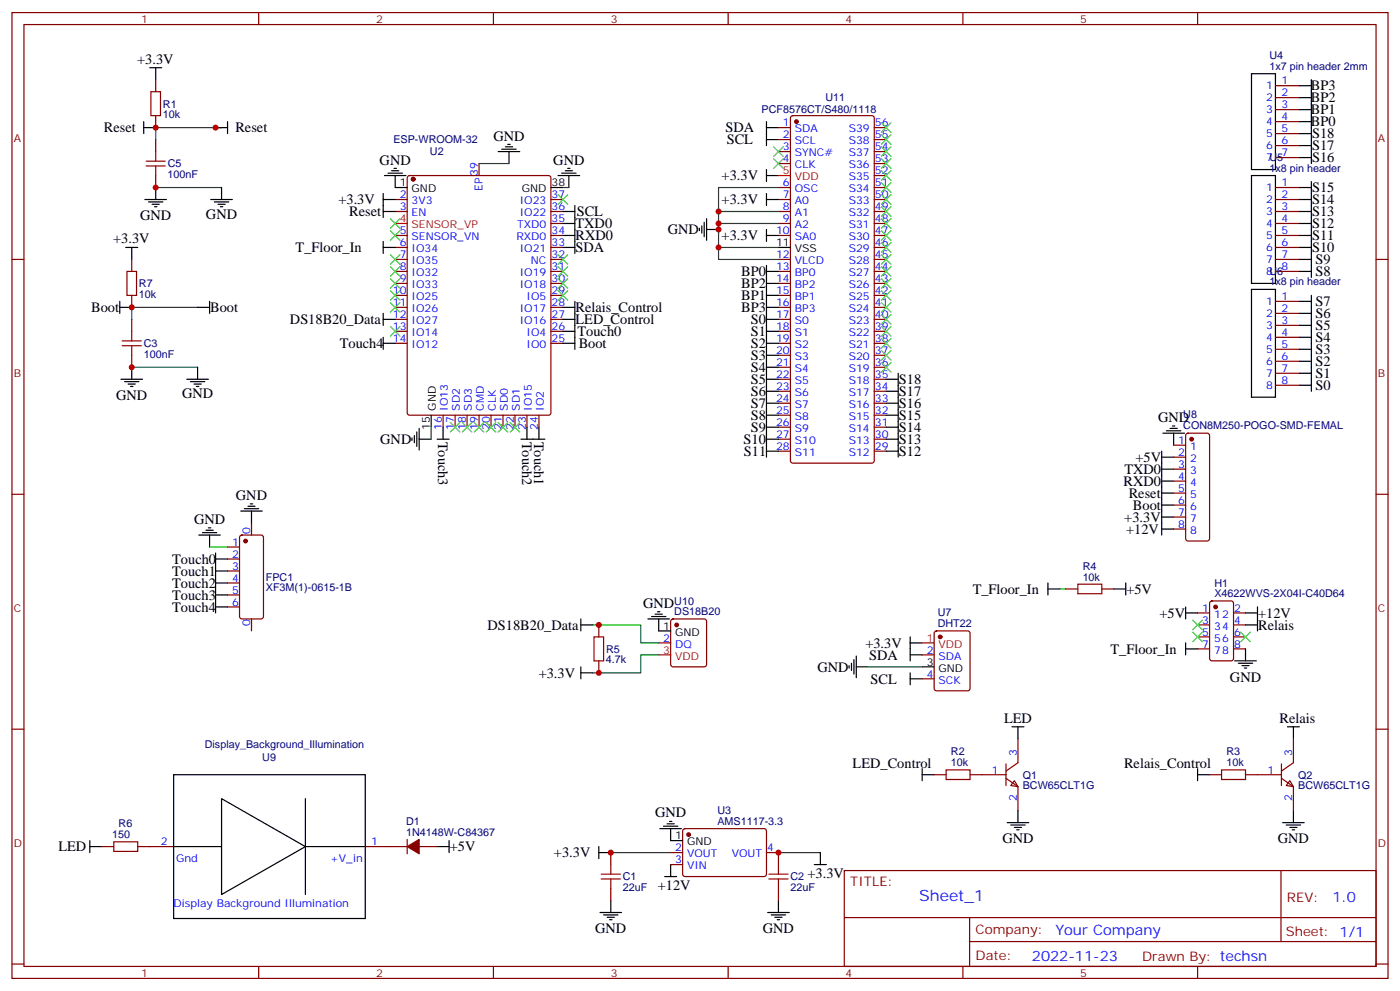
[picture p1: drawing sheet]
<svg xmlns="http://www.w3.org/2000/svg" width="412mm" height="292mm" viewBox="0 0 412 292" stroke-linecap="round" stroke-linejoin="round" font-family="sans-serif">
<g fill="none" stroke="#870000" stroke-width=".35">
<path d="M3.5 3.7h405.4v284.3h-405.4zM7.1 7.2h398.2v277.3h-398.2zM76.2 3.7v3.5M145.3 3.7v3.5M214.5 3.7v3.5M283.6 3.7v3.5M352.8 3.7v3.5M375.7 25.2h7.1M375.7 28.8h7.1M375.7 32.3h7.1M375.7 35.8h7.1M375.7 39.3h7.1"/>
<path d="M45.9 41.1v3.5M45.9 51.7v3.5M116.4 58.7h3.5M120.2 51.9l.4-.2h41l.6 .4 .1 69.4-.5 .7h-41.2l-.6-.4-.1-69.4zM141.1 48.2v3.5M162.3 58.7h3.5M375.7 58.7h7.1M375.7 42.9h7.1M375.7 46.4h7.1M375.7 55.2h7.1M3.5 76.4h3.6M116.4 76.4h3.5"/>
<path d="M116.4 62.3h3.5M116.4 69.3h3.5M116.4 72.8h3.5M116.4 79.9h3.5M162.3 76.4h3.5M162.3 62.3h3.5M162.3 69.3h3.5M162.3 72.8h3.5M162.3 79.9h3.5M162.3 65.8h3.5M375.7 76.4h7.1M375.7 62.3h7.1"/>
<path d="M375.7 69.3h7.1M375.7 72.8h7.1M375.7 79.9h7.1M375.7 65.8h7.1M405.3 76.4h3.6M38.8 94v3.5M116.4 83.4h3.5M116.4 87h3.5M116.4 90.5h3.5M116.4 94h3.5M116.4 97.5h3.5M162.3 83.4h3.5"/>
<path d="M162.3 87h3.5M162.3 90.5h3.5M162.3 94h3.5M162.3 97.5h3.5M375.7 88.7h7.1M375.7 92.3h7.1M375.7 95.8h7.1M375.7 99.3h7.1M38.8 104.6v3.5M116.4 101.1h3.5M162.3 101.1h3.5M375.7 102.8h7.1"/>
<path d="M375.7 106.4h7.1M375.7 109.9h7.1M375.7 113.4h7.1M130.5 122.2v3.6M134.1 122.2v3.6M137.6 122.2v3.6M141.1 122.2v3.6M144.6 122.2v3.6M148.2 122.2v3.6M151.7 122.2v3.6M155.2 122.2v3.6M158.7 122.2v3.6"/>
<path d="M345.7 131.1h3.5M345.7 134.6h3.5M345.7 138.1h3.5M349.5 127.7l.5-.2h5.6l.5 .2 .2 .5v30.4l-.2 .5-.5 .2h-5.6l-.5-.3-.3-.4v-30.4zM3.5 145.5h3.6M345.7 141.6h3.5M345.7 145.2h3.5M345.7 148.7h3.5M345.7 152.2h3.5M345.7 155.8h3.5M405.3 145.5h3.6M356.5 177.1l.5-.2h5.7l.6 .4 .1 16.6-.5 .6-5.9 .1-.6-.5-.1-16.5z"/>
<path d="M352.8 180.4h3.5M352.8 191h3.5M352.8 184h3.5M352.8 187.5h3.5M363.4 180.4h3.5M363.4 191h3.5M363.4 184h3.5M363.4 187.5h3.5M3.5 214.7h3.6M405.3 214.7h3.6M44.1 249.2h7.1M107.6 249.2h7.1"/>
<path d="M179.9 251v3.5M197.6 251h3.5M197.6 254.5h3.5M201.3 244.2l.5-.3 23.5 .1 .5 .7-.1 12.9-.6 .5-23.6-.1-.4-.6v-12.7zM225.8 251h3.5v3.5M248.7 256.3h156.6v28.2h-156.6zM377.3 256.3v20.9M179.9 261.6v3.5M229.3 261.6v3.5M248.7 270.1h156.5M285.6 277.2h119.6M285.6 270.1v14.2"/>
<path d="M3.5 283.8h3.6M76.2 284.5v3.5M145.3 284.5v3.5M214.5 284.5v3.5M283.6 284.5v3.5M352.8 284.5v3.5M405.3 283.8h3.6"/>
</g>
<g fill="#870000" stroke="#870000" stroke-width=".35">
<circle cx="121.7" cy="52.7" r=".53"/>
<circle cx="202.8" cy="245.7" r=".53"/>
<circle cx="351" cy="129.3" r=".53"/>
<circle cx="358.1" cy="178.7" r=".53"/>
</g>
<g fill="none" stroke="#000" stroke-width=".35">
<path d="M44.1 19.9h3.5M45.9 19.9v3.6M42.3 37.6h3.6M42.3 35.8v3.5M63.5 37.6h3.5M67 35.8v3.5M225.8 35.8v7.1M225.8 37.6h3.5M368.7 21.7h7v28.2h-7zM382.8 25.2h3.5M382.8 28.8h3.5M382.8 32.3h3.5"/>
<path d="M382.8 35.8h3.5M382.8 39.3h3.5M386.3 23.5v24.7M42.7 58.7h6.3M43.7 59.4h4.3M45.9 55.2v3.5M62.1 58.7h6.3M63.1 59.4h4.3M65.3 55.2v3.5M112.9 58.7h3.5M112.9 57v7M113.2 51.7h6.4"/>
<path d="M114.3 51h4.2M115.4 50.3h2.1M116.1 49.6h.7M116.4 51.7v3.5h3.5M162.3 55.2h3.5M225.8 51.7h3.5M225.8 49.9v3.5M225.8 41.1h3.5M368.7 51.7h7v31.7h-7zM382.8 55.2h3.5M382.8 58.7h3.5M382.8 46.4h3.5"/>
<path d="M382.8 42.9h3.5M386.3 53.4v28.3M44.8 60.1h2.1M45.5 60.9h.7M64.2 60.1h2.1M64.9 60.9h.7M112.9 62.3h3.5M165.8 69.3h3.5M165.8 65.8h3.5M165.8 62.3h3.5M165.8 72.8h3.5M169.3 60.5v14.1"/>
<path d="M382.8 69.3h3.5M382.8 65.8h3.5M382.8 62.3h3.5M382.8 72.8h3.5M382.8 76.4h3.5M382.8 79.9h3.5M35.3 90.5h3.5M35.3 88.7v3.6M58.2 90.5h3.5M61.7 88.7v3.6M169.3 99.3v3.5M368.7 85.2h7v31.7h-7z"/>
<path d="M382.8 99.3h3.5M382.8 95.8h3.5M382.8 92.3h3.5M382.8 88.7h3.5M386.3 87v28.2M35.6 111.7h6.4M36.7 112.4h4.2M37.7 113.1h2.2M38.5 113.8h.7M38.8 108.1v3.6M55 111.7h6.4M56.1 112.4h4.2"/>
<path d="M57.1 113.1h2.2M57.9 113.8h.7M58.2 108.1v3.6M165.8 101.1h3.5M382.8 113.4h3.5M382.8 109.9h3.5M382.8 106.4h3.5M382.8 102.8h3.5M127 122.2v3.6M342.2 134.6h3.5M342.2 132.8v21.2M342.2 138.1h3.5"/>
<path d="M342.5 127.5h6.4M343.6 126.8h4.2M344.7 126.1h2.1M345.4 125.4h.7M345.7 127.5v3.6M342.2 145.2h3.5M342.2 148.7h3.5M342.2 152.2h3.5M342.2 141.6h3.5M250.1 196v.7M250.8 195.3v2.1M251.5 194.2v4.2"/>
<path d="M252.2 196.3h3.6M252.2 193.1v6.4M268.1 192.8h3.5M268.1 187.5v7.1M268.1 198.1v3.5M268.1 199.8h3.5M268.1 189.3h3.5M51.2 228.1h56.4v42.3h-56.4zM65.3 235.1l24.7 14.1-24.7 14.1zM90 235.1v28.2M51.2 249.2h14.1M90 249.2h17.6"/>
<path d="M128.8 249.2h3.5M132.3 247.5v3.5M176.4 251h3.5M176.4 249.2v3.6M194.4 243.9h6.3M195.4 243.2h4.3M195.8 258.1h3.5M196.5 242.5h2.1M197.2 241.8h.7M197.6 243.9v3.6h3.5M197.6 254.5v3.6M239.9 254.5h3.5"/>
<path d="M241.7 251v3.5M176.7 268.6h6.4M177.8 269.3h4.2M178.9 270.1h2.1M179.6 270.8h.7M179.9 265.1v3.5M226.1 268.6h6.4M227.2 269.3h4.2M228.2 270.1h2.2M229 270.8h.7M229.3 265.1v3.5"/>
</g>
<path d="M116.4 65.8h3.5" fill="none" stroke="#f00" stroke-width=".35"/>
<path d="M65.3 37.6h-19.4v3.5M45.9 55.2h19.4M58.2 90.5h-19.4v3.5M38.8 108.1h19.4M255.8 196.3h15.8M179.9 251h17.7M229.3 251h12.4" fill="none" stroke="#008700" stroke-width=".35"/>
<g fill="none" stroke="#a10000" stroke-width=".35">
<path d="M43 48.9h5.7M43 47.4h5.7M45.9 44.6v2.8M45.9 48.9v2.8M38.8 97.5v2.9M36 101.8h5.6M36 100.4h5.6M38.8 101.8v2.8M177.1 257.4h5.6M177.1 258.8h5.6M179.9 254.5v2.9M179.9 258.8v2.8"/>
<path d="M226.5 257.4h5.6M226.5 258.8h5.6M229.3 254.5v2.9M229.3 258.8v2.8"/>
</g>
<path d="M298.8 229.8l1.1 1.8-2.2-.4z" fill="#fff" stroke="#870000" stroke-width=".35"/>
<path d="M299.9 217.5v7l-3.6 2.5M289.3 228.1h7M296.3 229.1l3.6 2.5v7.1M296.3 224.9v6.3" fill="none" stroke="#870000" stroke-width=".35"/>
<g fill="none" stroke="#000" stroke-width=".35">
<path d="M298.1 214h3.5M299.9 214v3.5M379.2 214h3.6M381 214v3.5M299.9 238.7v3.5M381 238.7v3.5M26.5 249.2h3.5M26.5 247.5v3.5M296.7 242.2h6.3M297.7 242.9h4.3M298.8 243.6h2.1M299.5 244.3h.7"/>
<path d="M377.8 242.2h6.4M378.9 242.9h4.2M379.9 243.6h2.2M380.6 244.3h.8"/>
</g>
<path d="M379.9 229.8l1.1 1.8-2.1-.4z" fill="#fff" stroke="#870000" stroke-width=".35"/>
<g fill="none" stroke="#870000" stroke-width=".35">
<path d="M45.9 23.5v3.5M45.9 34v3.6M229.3 37.6h3.5M233.1 34.2l.4-.2h23.3l.7 .5v101.1l-.4 .7h-23.6l-.6-.4-.1-101.2zM257.5 37.6h3.6M229.3 41.1h3.5M229.3 44.6h3.5M229.3 48.2h3.5M229.3 55.2h3.5M229.3 58.7h3.5M257.5 41.1h3.6M257.5 44.6h3.6"/>
<path d="M257.5 48.2h3.6M257.5 55.2h3.6M257.5 58.7h3.6M257.5 51.7h3.6M38.8 76.4v3.5M229.3 62.3h3.5M229.3 65.8h3.5M229.3 69.3h3.5M229.3 76.4h3.5M229.3 79.9h3.5M257.5 62.3h3.6M257.5 65.8h3.6"/>
<path d="M257.5 69.3h3.6M257.5 76.4h3.6M257.5 79.9h3.6M257.5 72.8h3.6M38.8 87v3.5M229.3 83.4h3.5M229.3 87h3.5M229.3 90.5h3.5M229.3 94h3.5M229.3 97.5h3.5M257.5 83.4h3.6M257.5 87h3.6"/>
<path d="M257.5 90.5h3.6M257.5 94h3.6M257.5 97.5h3.6M229.3 101.1h3.5M229.3 104.6h3.5M229.3 108.1h3.5M229.3 111.7h3.5M229.3 115.2h3.5M229.3 118.7h3.5M257.5 101.1h3.6M257.5 104.6h3.6M257.5 108.1h3.6"/>
<path d="M257.5 111.7h3.6M257.5 115.2h3.6M257.5 118.7h3.6M229.3 122.2h3.5M229.3 125.8h3.5M229.3 129.3h3.5M229.3 132.8h3.5M257.5 122.2h3.6M257.5 125.8h3.6M257.5 129.3h3.6M257.5 132.8h3.6M70.8 157.7l.5-.2h5.6l.7 .4v23.6l-.5 .7h-5.8l-.7-.5v-23.5z"/>
<path d="M74.1 154v3.5M67 161h3.6M67 164.6h3.6M67 168.1h3.6M67 171.6h3.6M67 175.2h3.6M67 178.7h3.6M314 173.4h3.5M324.6 173.4h3.5M74.1 182.2v3.5M176.4 184v3.5M176.4 194.6v3.5"/>
<path d="M194 189.3h3.6M197.8 182.4l.5-.2h9.1l.5 .2 .2 .5v12.7l-.2 .5-.5 .2h-9.1l-.5-.2-.2-.5v-12.7zM271.6 192.8h3.6M271.6 199.8h3.6M275.4 185.9l.5-.2h9.1l.7 .5 .1 16.5-.5 .6-9.4 .1-.7-.5v-16.5zM381 217.5v7l-3.5 2.5M275.2 228.1h3.5M285.8 228.1h3.5M356.3 228.1h3.5M366.9 228.1h10.6M377.5 229.1l3.5 2.5v7.1M377.5 224.9v6.3"/>
<path d="M30 249.2h3.5M40.6 249.2h3.5M114.7 249.2h5.2M119.9 247.1v4.3M123.5 249.2h5.3"/>
</g>
<g fill="none" stroke="#000" stroke-width=".35">
<path d="M146.8 44.6h6.3M147.8 43.9h4.2M148.9 43.2h2.1M149.6 42.5h.7M149.9 44.6v3.6M164.4 51.7h6.3M165.5 51h4.2M166.5 50.3h2.1M167.2 49.6h.7M167.6 51.7v3.5M225.8 58.7h3.5M225.8 57v3.5"/>
<path d="M37 72.8h3.6M38.8 72.8v3.6M112.9 71.1v3.5M112.9 72.8h3.5M206 67.2v.7M206.7 66.5v2.1M207.4 65.4v4.3M208.1 67.6h3.6M208.1 64.4v6.3M225.8 67.6v3.5M225.8 78.1v56.5M225.8 69.3h3.5"/>
<path d="M225.8 79.9h3.5M229.3 72.8h3.5M112.9 92.3v3.5M112.9 99.3v3.5M112.9 94h3.5M165.8 97.5h3.5M165.8 90.5h3.5M165.8 94h3.5M169.3 88.7v10.6M225.8 97.5h3.5M225.8 90.5h3.5M225.8 94h3.5"/>
<path d="M225.8 87h3.5M225.8 83.4h3.5M112.9 101.1h3.5M225.8 101.1h3.5M225.8 104.6h3.5M225.8 111.7h3.5M225.8 108.1h3.5M225.8 115.2h3.5M225.8 118.7h3.5M261.1 111.7h3.5M261.1 115.2h3.5M261.1 118.7h3.5"/>
<path d="M264.6 109.9v24.7M121.4 128.9v.7M122.1 128.2v2.2M122.8 127.2v4.2M123.5 129.3h3.5M123.5 126.1v6.4M128.8 129.3h3.5M130.5 125.8v3.5M153.5 129.3h7M155.2 125.8v3.5M158.7 125.8v3.5M225.8 129.3h3.5"/>
<path d="M225.8 122.2h3.5M225.8 125.8h3.5M225.8 132.8h3.5M261.1 129.3h3.5M261.1 122.2h3.5M261.1 125.8h3.5M261.1 132.8h3.5M58.6 157.5h6.3M59.6 156.8h4.3M60.7 156.1h2.1M61.4 155.4h.7M61.7 157.5v3.5"/>
<path d="M70.9 150.5h6.4M72 149.8h4.2M73 149h2.1M73.7 148.3h.7M74.1 150.5v3.5M342.2 155.8h3.5M342.2 154v3.5M63.5 164.6h3.5M63.5 162.8v17.6M63.5 175.2h3.5M63.5 171.6h3.5M63.5 168.1h3.5"/>
<path d="M63.5 178.7h3.5M308.7 173.4h3.5M308.7 171.6v3.6M328.1 173.4h3.5M331.6 171.6v3.6M349.2 178.7v3.5M370.4 178.7v7M171.1 184h3.5M171.1 198.1h3.5M171.1 182.2v3.5M171.1 196.3v3.5M190.9 182.2h6.3"/>
<path d="M191.9 181.5h4.2M193 180.8h2.1M193.7 180.1h.7M194 182.2v3.5h3.6M271.6 196.3h3.6M349.2 180.4h3.6M349.2 189.3v3.5M349.2 191h3.6M363.7 194.6h6.4M364.8 195.3h4.2M365.8 196h2.1M366.5 196.7h.7"/>
<path d="M366.9 191v3.6M366.9 184h3.5M366.9 180.4h3.5M271.6 228.1h3.6M271.6 226.3v3.5M352.8 228.1h3.5M352.8 226.3v3.5"/>
</g>
<g fill="none" stroke="#3c3" stroke-width=".35">
<path d="M259.6 36.2l2.9 2.8M259.6 39.7l2.9 2.8M262.5 36.2l-2.9 2.8M262.5 39.7l-2.9 2.8M164.4 57.3l2.8 2.8M167.2 57.3l-2.8 2.8M227.9 43.2l2.8 2.8M227.9 46.7l2.8 2.9M230.7 46.7l-2.8 2.9M230.7 43.2l-2.8 2.8M259.6 43.2l2.9 2.8M259.6 46.7l2.9 2.9"/>
<path d="M259.6 50.3l2.9 2.8M259.6 53.8l2.9 2.8M259.6 57.3l2.9 2.8M262.5 43.2l-2.9 2.8M262.5 46.7l-2.9 2.9M262.5 50.3l-2.9 2.8M262.5 53.8l-2.9 2.8M262.5 57.3l-2.9 2.8M115 64.4l2.8 2.8M115 67.9l2.8 2.8M115 75l2.8 2.8M115 78.5l2.8 2.8"/>
<path d="M117.8 64.4l-2.8 2.8M117.8 67.9l-2.8 2.8M117.8 75l-2.8 2.8M117.8 78.5l-2.8 2.8M164.4 75l2.8 2.8M164.4 78.5l2.8 2.8M167.2 75l-2.8 2.8M167.2 78.5l-2.8 2.8M259.6 60.9l2.9 2.8M259.6 64.4l2.9 2.8M259.6 67.9l2.9 2.8M259.6 71.4l2.9 2.9"/>
<path d="M259.6 75l2.9 2.8M259.6 78.5l2.9 2.8M262.5 60.9l-2.9 2.8M262.5 64.4l-2.9 2.8M262.5 67.9l-2.9 2.8M262.5 71.4l-2.9 2.9M262.5 75l-2.9 2.8M262.5 78.5l-2.9 2.8M115 82l2.8 2.8M115 96.1l2.8 2.9M115 85.5l2.8 2.9M115 89.1l2.8 2.8"/>
<path d="M117.8 82l-2.8 2.8M117.8 96.1l-2.8 2.9M117.8 85.5l-2.8 2.9M117.8 89.1l-2.8 2.8M164.4 82l2.8 2.8M164.4 85.5l2.8 2.9M167.2 82l-2.8 2.8M167.2 85.5l-2.8 2.9M259.6 99.7l2.9 2.8M259.6 96.1l2.9 2.9M259.6 92.6l2.9 2.8M259.6 89.1l2.9 2.8"/>
<path d="M259.6 85.5l2.9 2.9M259.6 82l2.9 2.8M262.5 99.7l-2.9 2.8M262.5 96.1l-2.9 2.9M262.5 92.6l-2.9 2.8M262.5 89.1l-2.9 2.8M262.5 85.5l-2.9 2.9M262.5 82l-2.9 2.8M259.6 106.7l2.9 2.8M259.6 103.2l2.9 2.8M262.5 106.7l-2.9 2.8M262.5 103.2l-2.9 2.8"/>
<path d="M132.6 124.4l2.9 2.8M135.5 124.4l-2.9 2.8M136.2 124.4l2.8 2.8M139 124.4l-2.8 2.8M139.7 124.4l2.8 2.8M142.5 124.4l-2.8 2.8M143.2 124.4l2.8 2.8M146 124.4l-2.8 2.8M146.8 124.4l2.8 2.8M149.6 124.4l-2.8 2.8M150.3 124.4l2.8 2.8M153.1 124.4l-2.8 2.8"/>
<path d="M351.4 182.6l2.8 2.8M351.4 186.1l2.8 2.8M354.2 182.6l-2.8 2.8M354.2 186.1l-2.8 2.8M365.5 186.1l2.8 2.8M368.3 186.1l-2.8 2.8"/>
</g>
<path d="M141.1 48.2h8.8M165.8 55.2h1.8M229.3 55.2h-17.6v17.6h17.6M211.7 72.8v3.6h17.6M211.7 62.3h17.6M211.7 65.8h17.6M127 125.8v3.5M61.7 161h5.3M312.2 173.4h1.8M174.6 184h14.1v5.3h5.3M194 192.8h-5.3v5.3h-14.1" fill="none" stroke="#008700" stroke-width=".35"/>
<g fill="#870000" stroke="#870000" stroke-width=".35">
<path d="M119.9 249.2l3.6-2.1v4.3z"/>
<circle cx="199.3" cy="184" r=".53"/>
<circle cx="276.9" cy="187.5" r=".53"/>
<circle cx="72.3" cy="159.3" r=".53"/>
<circle cx="234.6" cy="35.8" r=".53"/>
</g>
<path d="M229.3 51.7h3.5M194 192.8h3.6M271.6 189.3h3.6" fill="none" stroke="#f00" stroke-width=".35"/>
<path d="M44.4 27h2.9v7h-2.9zM37.4 79.9h2.8v7.1h-2.8zM317.5 172h7.1v2.8h-7.1zM175 187.5h2.8v7.1h-2.8zM278.7 226.7h7.1v2.8h-7.1zM359.8 226.7h7.1v2.8h-7.1zM33.5 247.8h7.1v2.8h-7.1z" fill="none" stroke="#a10000" stroke-width=".35"/>
<g fill="#c00">
<circle cx="229.3" cy="251" r=".88"/>
<circle cx="179.9" cy="251" r=".88"/>
<circle cx="45.9" cy="55.2" r=".88"/>
<circle cx="45.9" cy="37.6" r=".88"/>
<circle cx="38.8" cy="90.5" r=".88"/>
<circle cx="38.8" cy="108.1" r=".88"/>
<circle cx="63.5" cy="37.6" r=".88"/>
<circle cx="176.4" cy="184" r=".88"/>
<circle cx="176.4" cy="198.1" r=".88"/>
<circle cx="211.7" cy="67.6" r=".88"/>
<circle cx="211.7" cy="62.3" r=".88"/>
<circle cx="211.7" cy="65.8" r=".88"/>
<circle cx="211.7" cy="72.8" r=".88"/>
</g>
<text font-size="4.6" fill="#00f" x="270.8" y="265.3">Sheet_1</text>
<g font-size="4.2">
<text x="40.4" y="18.8">+3.3V</text>
<text x="386.1" y="26.6">BP3</text>
<text x="386.1" y="30.2">BP2</text>
<text x="386.1" y="33.7">BP1</text>
<text x="30.6" y="39">Reset</text>
<text x="69.3" y="39">Reset</text>
<text x="145.3" y="41.4">GND</text>
<text x="213.7" y="39">SDA</text>
<text x="386.1" y="37.2">BP0</text>
<text x="386.5" y="40.7">S18</text>
<text x="214.1" y="42.5">SCL</text>
<text x="386.5" y="47.8">S16</text>
<text x="386.5" y="44.3">S17</text>
<text x="111.8" y="48.5">GND</text>
<text x="163" y="48.5">GND</text>
<text x="212.6" y="53.1">+3.3V</text>
<text x="386.5" y="56.6">S15</text>
<text x="41.3" y="64.8">GND</text>
<text x="60.7" y="64.4">GND</text>
<text x="99.7" y="60.1">+3.3V</text>
<text x="102.9" y="63.7">Reset</text>
<text x="169.9" y="63.7">SCL</text>
<text x="212.6" y="60.1">+3.3V</text>
<text x="386.5" y="60.1">S14</text>
<text x="386.5" y="63.7">S13</text>
<text x="33.3" y="71.7">+3.3V</text>
<text x="169.5" y="67.2">TXD0</text>
<text x="169.5" y="70.7">RXD0</text>
<text x="196.7" y="69">GND</text>
<text x="212.6" y="70.7">+3.3V</text>
<text x="386.5" y="67.2">S12</text>
<text x="386.5" y="70.7">S11</text>
<text x="87.1" y="74.2">T_Floor_In</text>
<text x="169.5" y="74.3">SDA</text>
<text x="386.5" y="74.3">S10</text>
<text x="387.5" y="77.8">S9</text>
<text x="218.3" y="81.3">BP0</text>
<text x="387.5" y="81.3">S8</text>
<text x="218.3" y="88.4">BP1</text>
<text x="218.3" y="84.9">BP2</text>
<text x="26.8" y="91.9">Boot</text>
<text x="61.9" y="91.9">Boot</text>
<text x="85.4" y="95.5">DS18B20_Data</text>
<text x="169.5" y="95.5">LED_Control</text>
<text x="169.5" y="91.9">Relais_Control</text>
<text x="218.3" y="91.9">BP3</text>
<text x="221.1" y="95.4">S0</text>
<text x="387.5" y="93.7">S6</text>
<text x="387.5" y="90.1">S7</text>
<text x="170.1" y="99">Touch0</text>
<text x="221.1" y="99">S1</text>
<text x="387.5" y="100.7">S4</text>
<text x="387.5" y="97.2">S5</text>
<text x="100.1" y="102.5">Touch4</text>
<text x="170.5" y="102.5">Boot</text>
<text x="221.1" y="102.5">S2</text>
<text x="221.1" y="106">S3</text>
<text x="387.5" y="107.8">S2</text>
<text x="387.5" y="104.2">S3</text>
<text x="221.1" y="113.1">S5</text>
<text x="221.1" y="109.5">S4</text>
<text x="264.8" y="113.1">S18</text>
<text x="387.5" y="111.3">S1</text>
<text x="34.2" y="117.7">GND</text>
<text x="53.6" y="117.3">GND</text>
<text x="221.1" y="116.6">S6</text>
<text x="264.8" y="116.6">S17</text>
<text x="387.5" y="114.8">S0</text>
<text x="221.1" y="120.1">S7</text>
<text x="221.1" y="123.6">S8</text>
<text x="264.8" y="123.6">S15</text>
<text x="264.8" y="120.1">S16</text>
<text x="341.1" y="124.3">GND</text>
<text x="112" y="130.7">GND</text>
<text x="129.1" y="130" transform="rotate(90 129.1 130)">Touch3</text>
<text x="153.8" y="130" transform="rotate(90 153.8 130)">Touch2</text>
<text x="157.3" y="130" transform="rotate(90 157.3 130)">Touch1</text>
<text x="219" y="130.7">S10</text>
<text x="221.1" y="127.2">S9</text>
<text x="264.8" y="130.7">S13</text>
<text x="264.8" y="127.2">S14</text>
<text x="219.1" y="134.2">S11</text>
<text x="264.8" y="134.2">S12</text>
<text x="334.5" y="136">+5V</text>
<text x="331" y="143.1">RXD0</text>
<text x="331.2" y="139.5">TXD0</text>
<text x="69.5" y="147.2">GND</text>
<text x="332.5" y="146.6">Reset</text>
<text x="57.2" y="154.3">GND</text>
<text x="331.2" y="153.6">+3.3V</text>
<text x="333.7" y="150.1">Boot</text>
<text x="331.7" y="157.2">+12V</text>
<text x="50.7" y="166">Touch0</text>
<text x="50.7" y="173.1">Touch2</text>
<text x="50.7" y="169.5">Touch1</text>
<text x="50.7" y="176.6">Touch3</text>
<text x="189.4" y="179">GND</text>
<text x="286.5" y="174.8">T_Floor_In</text>
<text x="331.8" y="174.8">+5V</text>
<text x="50.7" y="180.1">Touch4</text>
<text x="143.6" y="185.4">DS18B20_Data</text>
<text x="341.5" y="181.9">+5V</text>
<text x="370.6" y="185.4">Relais</text>
<text x="370.6" y="181.9">+12V</text>
<text x="254.9" y="190.7">+3.3V</text>
<text x="240.8" y="197.7">GND</text>
<text x="256" y="194.2">SDA</text>
<text x="327.1" y="192.5">T_Floor_In</text>
<text x="158.7" y="199.5">+3.3V</text>
<text x="256.4" y="201.3">SCL</text>
<text x="362.3" y="200.6">GND</text>
<text x="295.8" y="212.9">LED</text>
<text x="376.9" y="212.9">Relais</text>
<text x="251.2" y="226">LED_Control</text>
<text x="331.1" y="226">Relais_Control</text>
<text x="193" y="240.6">GND</text>
<text x="17.2" y="250.6">LED</text>
<text x="132.5" y="250.6">+5V</text>
<text x="295.3" y="248.3">GND</text>
<text x="376.4" y="248.3">GND</text>
<text x="163.2" y="252.4">+3.3V</text>
<text x="193.8" y="262">+12V</text>
<text x="237.9" y="258.5">+3.3V</text>
<text x="175.3" y="274.7">GND</text>
<text x="224.7" y="274.7">GND</text>
</g>
<g font-size="4.2" fill="#00f">
<text x="392.5" y="265.6">1.0</text>
<text x="310.9" y="275.1">Your Company</text>
<text x="304" y="282.9">2022-11-23</text>
</g>
<g font-size="3.9" fill="#800">
<text x="250.5" y="260.9">TITLE:</text>
<text x="379.1" y="265.6">REV:</text>
<text x="287.4" y="275.1">Company:</text>
<text x="378.7" y="275.7">Sheet: 1/1</text>
<text x="287.4" y="282.8">Date:</text>
<text x="336.4" y="282.8">Drawn By: techsn</text>
</g>
<g font-size="3.2" fill="#800">
<text x="41.6" y="6.7">1</text>
<text x="110.8" y="6.7">2</text>
<text x="179.9" y="6.7">3</text>
<text x="249.1" y="6.7">4</text>
<text x="318.2" y="6.7">5</text>
<text x="4.1" y="41.8">A</text>
<text x="405.9" y="41.8">A</text>
<text x="4.1" y="110.9">B</text>
<text x="405.9" y="110.9">B</text>
<text x="4.1" y="180.1">C</text>
<text x="405.9" y="180.1">C</text>
<text x="4.1" y="249.2">D</text>
<text x="405.9" y="249.2">D</text>
<text x="41.6" y="287.5">1</text>
<text x="110.8" y="287.5">2</text>
<text x="179.9" y="287.5">3</text>
<text x="249.1" y="287.5">4</text>
<text x="318.2" y="287.5">5</text>
</g>
<g font-size="3.2" fill="#000080">
<text x="374" y="17.3">U4</text>
<text x="374" y="20.5">1x7 pin header 2mm</text>
<text x="243.1" y="29.7">U11</text>
<text x="48" y="34.8">10k</text>
<text x="48" y="31.7">R1</text>
<text x="224.3" y="33.4">PCF8576CT/S480/1118</text>
<text x="115.9" y="42.2">ESP-WROOM-32</text>
<text x="126.7" y="45.7">U2</text>
<text x="49.4" y="52.4">100nF</text>
<text x="49.4" y="49.2">C5</text>
<text x="374" y="50.5">1x8 pin header</text>
<text x="40.9" y="87.8">10k</text>
<text x="40.9" y="84.6">R7</text>
<text x="374" y="84">1x8 pin header</text>
<text x="42.3" y="105.3">100nF</text>
<text x="42.3" y="102.1">C3</text>
<text x="348.6" y="123.1">U8</text>
<text x="348.6" y="126.4">CON8M250-POGO-SMD-FEMAL</text>
<text x="318.9" y="167.7">R4</text>
<text x="78.3" y="170.9">FPC1</text>
<text x="318.9" y="170.9">10k</text>
<text x="357.7" y="172.8">H1</text>
<text x="78.3" y="174.1">XF3M(1)-0615-1B</text>
<text x="198.6" y="178">U10</text>
<text x="357.7" y="175.7">X4622WVS-2X04I-C40D64</text>
<text x="198.6" y="181.2">DS18B20</text>
<text x="276.2" y="184.6">DHT22</text>
<text x="276.2" y="181.4">U7</text>
<text x="178.5" y="195.3">4.7k</text>
<text x="178.5" y="192.2">R5</text>
<text x="60.3" y="220.3">Display_Background_Illumination</text>
<text x="77.2" y="224.1">U9</text>
<text x="280.1" y="225.6">10k</text>
<text x="280.1" y="222.4">R2</text>
<text x="361.3" y="225.6">10k</text>
<text x="361.3" y="222.4">R3</text>
<text x="301.3" y="232.4">BCW65CLT1G</text>
<text x="301.3" y="229.3">Q1</text>
<text x="382.4" y="232.4">BCW65CLT1G</text>
<text x="382.4" y="229.3">Q2</text>
<text x="211.3" y="239.6">U3</text>
<text x="34.9" y="243.6">R6</text>
<text x="119.6" y="242.9">D1</text>
<text x="211.3" y="242.8">AMS1117-3.3</text>
<text x="33.1" y="246.8">150</text>
<text x="119.6" y="246.1">1N4148W-C84367</text>
<text x="183.4" y="262.4">22uF</text>
<text x="183.4" y="259.2">C1</text>
<text x="232.8" y="262.4">22uF</text>
<text x="232.8" y="259.2">C2</text>
</g>
<g font-size="3.2" fill="#00f">
<text x="373" y="26.3">1</text>
<text x="373" y="29.8">2</text>
<text x="377.5" y="24.9">1</text>
<text x="377.5" y="28.4">2</text>
<text x="373" y="33.3">3</text>
<text x="377.5" y="31.9">3</text>
<text x="377.5" y="35.5">4</text>
<text x="230.6" y="37.2">1</text>
<text x="230.6" y="40.7">2</text>
<text x="234.1" y="39">SDA</text>
<text x="250" y="39">S39</text>
<text x="257.7" y="40.7">55</text>
<text x="257.7" y="37.2">56</text>
<text x="373" y="36.9">4</text>
<text x="373" y="40.4">5</text>
<text x="377.5" y="39">5</text>
<text x="230.6" y="44.3">3</text>
<text x="230.6" y="47.8">4</text>
<text x="234.1" y="42.5">SCL</text>
<text x="234.1" y="46">SYNC#</text>
<text x="250" y="46">S37</text>
<text x="250" y="42.5">S38</text>
<text x="257.7" y="47.8">53</text>
<text x="257.7" y="44.3">54</text>
<text x="373" y="43.9">6</text>
<text x="373" y="47.4">7U5</text>
<text x="377.5" y="42.5">6</text>
<text x="377.5" y="46">7</text>
<text x="140.8" y="51.7" transform="rotate(-90 140.8 51.7)">39</text>
<text x="234.1" y="49.6">CLK</text>
<text x="250" y="53.1">S35</text>
<text x="250" y="49.6">S36</text>
<text x="257.7" y="51.3">52</text>
<text x="117.8" y="58.4">2</text>
<text x="142.2" y="56.3" transform="rotate(-90 142.2 56.3)">EP</text>
<text x="162.5" y="58.4">37</text>
<text x="230.6" y="54.9">6</text>
<text x="230.6" y="58.4">7</text>
<text x="234.1" y="56.6">OSC</text>
<text x="250" y="56.6">S34</text>
<text x="257.7" y="58.4">50</text>
<text x="257.7" y="54.9">51</text>
<text x="373" y="56.3">1</text>
<text x="373" y="59.8">2</text>
<text x="377.5" y="54.9">1</text>
<text x="377.5" y="58.4">2</text>
<text x="117.8" y="61.9">3</text>
<text x="121.2" y="60.1">3V3</text>
<text x="121.2" y="63.7">EN</text>
<text x="153.1" y="63.7">IO22</text>
<text x="153.1" y="60.1">IO23</text>
<text x="162.5" y="65.4">35</text>
<text x="162.5" y="61.9">36</text>
<text x="230.6" y="61.9">8</text>
<text x="230.6" y="65.4">9</text>
<text x="234.1" y="60.1">A0</text>
<text x="234.1" y="63.7">A1</text>
<text x="250" y="63.7">S32</text>
<text x="250" y="60.1">S33</text>
<text x="257.7" y="65.4">48</text>
<text x="257.7" y="61.9">49</text>
<text x="373" y="63.3">3</text>
<text x="377.5" y="61.9">3</text>
<text x="377.5" y="65.4">4</text>
<text x="117.8" y="69">5</text>
<text x="121.2" y="70.7">SENSOR_VN</text>
<text x="152.1" y="70.7">RXD0</text>
<text x="152.4" y="67.2">TXD0</text>
<text x="162.5" y="69">34</text>
<text x="228.6" y="69">10</text>
<text x="234.1" y="67.2">A2</text>
<text x="234.1" y="70.7">SA0</text>
<text x="250" y="70.7">S30</text>
<text x="250" y="67.2">S31</text>
<text x="257.7" y="69">47</text>
<text x="373" y="66.9">4</text>
<text x="373" y="70.4">5</text>
<text x="377.5" y="69">5</text>
<text x="117.8" y="72.5">6</text>
<text x="117.8" y="76">7</text>
<text x="121.2" y="74.3">IO34</text>
<text x="121.2" y="77.8">IO35</text>
<text x="153.1" y="74.3">IO21</text>
<text x="156.4" y="77.8">NC</text>
<text x="162.5" y="76">32</text>
<text x="162.5" y="72.5">33</text>
<text x="228.6" y="76">12</text>
<text x="234.1" y="77.8">VLCD</text>
<text x="250" y="77.8">S28</text>
<text x="250" y="74.3">S29</text>
<text x="257.7" y="76">45</text>
<text x="257.7" y="72.5">46</text>
<text x="373" y="73.9">6</text>
<text x="373" y="77.4">7</text>
<text x="377.5" y="72.5">6</text>
<text x="377.5" y="76">7</text>
<text x="117.8" y="79.6">8</text>
<text x="117.8" y="83.1">9</text>
<text x="121.2" y="81.3">IO32</text>
<text x="153.1" y="81.3">IO19</text>
<text x="162.5" y="83.1">30</text>
<text x="162.5" y="79.6">31</text>
<text x="228.6" y="79.6">13</text>
<text x="228.6" y="83.1">14</text>
<text x="234.1" y="81.3">BP0</text>
<text x="250" y="81.3">S27</text>
<text x="257.7" y="83.1">43</text>
<text x="257.7" y="79.6">44</text>
<text x="373" y="81">8U6</text>
<text x="377.5" y="79.6">8</text>
<text x="115.7" y="86.6">10</text>
<text x="121.2" y="84.8">IO33</text>
<text x="121.2" y="88.4">IO25</text>
<text x="153.1" y="84.8">IO18</text>
<text x="155.1" y="88.4">IO5</text>
<text x="162.5" y="86.6">29</text>
<text x="228.6" y="86.6">15</text>
<text x="234.1" y="84.8">BP2</text>
<text x="234.1" y="88.4">BP1</text>
<text x="250" y="88.4">S25</text>
<text x="250" y="84.8">S26</text>
<text x="257.7" y="86.6">42</text>
<text x="373" y="89.8">1</text>
<text x="377.5" y="88.4">1</text>
<text x="115.7" y="90.1">11</text>
<text x="115.7" y="93.7">12</text>
<text x="121.2" y="91.9">IO26</text>
<text x="121.2" y="95.4">IO27</text>
<text x="153.1" y="95.4">IO16</text>
<text x="153.1" y="91.9">IO17</text>
<text x="162.5" y="93.7">27</text>
<text x="162.5" y="90.1">28</text>
<text x="228.6" y="90.1">16</text>
<text x="228.6" y="93.7">17</text>
<text x="234.1" y="91.9">BP3</text>
<text x="234.1" y="95.4">S0</text>
<text x="250" y="95.4">S23</text>
<text x="250" y="91.9">S24</text>
<text x="257.7" y="93.7">40</text>
<text x="257.7" y="90.1">41</text>
<text x="373" y="93.3">2</text>
<text x="377.5" y="91.9">2</text>
<text x="377.5" y="95.4">3</text>
<text x="115.7" y="97.2">13</text>
<text x="115.7" y="100.7">14</text>
<text x="121.2" y="99">IO14</text>
<text x="155.1" y="99">IO4</text>
<text x="162.5" y="100.7">25</text>
<text x="162.5" y="97.2">26</text>
<text x="228.6" y="97.2">18</text>
<text x="228.6" y="100.7">19</text>
<text x="234.1" y="99">S1</text>
<text x="250" y="99">S22</text>
<text x="257.7" y="100.7">38</text>
<text x="257.7" y="97.2">39</text>
<text x="373" y="96.8">3</text>
<text x="373" y="100.4">4</text>
<text x="377.5" y="99">4</text>
<text x="121.2" y="102.5">IO12</text>
<text x="155.1" y="102.5">IO0</text>
<text x="228.6" y="104.2">20</text>
<text x="228.6" y="107.8">21</text>
<text x="234.1" y="102.5">S2</text>
<text x="234.1" y="106">S3</text>
<text x="250" y="106">S20</text>
<text x="250" y="102.5">S21</text>
<text x="257.7" y="107.8">36</text>
<text x="257.7" y="104.2">37</text>
<text x="373" y="103.9">5</text>
<text x="373" y="107.4">6</text>
<text x="377.5" y="102.5">5</text>
<text x="377.5" y="106">6</text>
<text x="228.6" y="111.3">22</text>
<text x="234.1" y="109.5">S4</text>
<text x="234.1" y="113.1">S5</text>
<text x="250" y="113.1">S18</text>
<text x="250" y="109.5">S19</text>
<text x="257.7" y="111.3">35</text>
<text x="373" y="110.9">7</text>
<text x="377.5" y="109.5">7</text>
<text x="377.5" y="113.1">8</text>
<text x="228.6" y="114.8">23</text>
<text x="228.6" y="118.4">24</text>
<text x="234.1" y="116.6">S6</text>
<text x="250" y="116.6">S17</text>
<text x="257.7" y="118.4">33</text>
<text x="257.7" y="114.8">34</text>
<text x="373" y="114.5">8</text>
<text x="131.9" y="120.9" transform="rotate(-90 131.9 120.9)">IO13</text>
<text x="135.5" y="120.9" transform="rotate(-90 135.5 120.9)">SD2</text>
<text x="139" y="120.9" transform="rotate(-90 139 120.9)">SD3</text>
<text x="142.5" y="120.9" transform="rotate(-90 142.5 120.9)">CMD</text>
<text x="146" y="120.9" transform="rotate(-90 146 120.9)">CLK</text>
<text x="149.6" y="120.9" transform="rotate(-90 149.6 120.9)">SD0</text>
<text x="153.1" y="120.9" transform="rotate(-90 153.1 120.9)">SD1</text>
<text x="156.6" y="120.9" transform="rotate(-90 156.6 120.9)">IO15</text>
<text x="160.2" y="120.9" transform="rotate(-90 160.2 120.9)">IO2</text>
<text x="228.6" y="121.9">25</text>
<text x="228.6" y="125.4">26</text>
<text x="234.1" y="120.1">S7</text>
<text x="234.1" y="123.6">S8</text>
<text x="250" y="123.6">S15</text>
<text x="250" y="120.1">S16</text>
<text x="257.7" y="125.4">31</text>
<text x="257.7" y="121.9">32</text>
<text x="130.2" y="126.4" transform="rotate(-90 130.2 126.4)">16</text>
<text x="133.7" y="126.4" transform="rotate(-90 133.7 126.4)">17</text>
<text x="137.2" y="126.4" transform="rotate(-90 137.2 126.4)">18</text>
<text x="140.8" y="126.4" transform="rotate(-90 140.8 126.4)">19</text>
<text x="144.3" y="126.4" transform="rotate(-90 144.3 126.4)">20</text>
<text x="147.8" y="126.4" transform="rotate(-90 147.8 126.4)">21</text>
<text x="151.3" y="126.4" transform="rotate(-90 151.3 126.4)">22</text>
<text x="154.9" y="126.4" transform="rotate(-90 154.9 126.4)">23</text>
<text x="158.4" y="126.4" transform="rotate(-90 158.4 126.4)">24</text>
<text x="228.6" y="128.9">27</text>
<text x="234.1" y="127.2">S9</text>
<text x="234.1" y="130.7">S10</text>
<text x="250" y="130.7">S13</text>
<text x="250" y="127.2">S14</text>
<text x="257.7" y="128.9">30</text>
<text x="347.1" y="130.7">1</text>
<text x="228.6" y="132.5">28</text>
<text x="234.1" y="134.2">S11</text>
<text x="250" y="134.2">S12</text>
<text x="257.7" y="132.5">29</text>
<text x="347.1" y="134.2">2</text>
<text x="347.1" y="137.8">3</text>
<text x="350.6" y="132.5">1</text>
<text x="350.6" y="136">2</text>
<text x="347.1" y="141.3">4</text>
<text x="350.6" y="139.5">3</text>
<text x="350.6" y="143.1">4</text>
<text x="347.1" y="144.8">5</text>
<text x="347.1" y="148.3">6</text>
<text x="350.6" y="146.6">5</text>
<text x="347.1" y="151.9">7</text>
<text x="347.1" y="155.4">8</text>
<text x="350.6" y="150.1">6</text>
<text x="350.6" y="153.6">7</text>
<text x="68.4" y="160.7">1</text>
<text x="73.7" y="157.3" transform="rotate(-90 73.7 157.3)">0</text>
<text x="350.6" y="157.2">8</text>
<text x="68.4" y="164.2">2</text>
<text x="68.4" y="167.7">3</text>
<text x="68.4" y="171.3">4</text>
<text x="68.4" y="174.8">5</text>
<text x="68.4" y="178.3">6</text>
<text x="73.7" y="184.4" transform="rotate(-90 73.7 184.4)">0</text>
<text x="354.1" y="180.1">1</text>
<text x="354.1" y="183.6">3</text>
<text x="357.6" y="181.9">12</text>
<text x="357.6" y="185.4">34</text>
<text x="363.5" y="183.6">4</text>
<text x="363.5" y="180.1">2</text>
<text x="195.4" y="188.9">2</text>
<text x="198.9" y="190.7">DQ</text>
<text x="354.1" y="187.1">5</text>
<text x="354.1" y="190.7">7</text>
<text x="357.6" y="188.9">56</text>
<text x="363.5" y="190.7">8</text>
<text x="363.5" y="187.1">6</text>
<text x="273" y="192.4">2</text>
<text x="276.5" y="194.2">SDA</text>
<text x="357.6" y="192.4">78</text>
<text x="273" y="199.5">4</text>
<text x="276.5" y="201.3">SCK</text>
<text x="292.2" y="227.7">1</text>
<text x="299.5" y="222.4" transform="rotate(-90 299.5 222.4)">3</text>
<text x="373.3" y="227.7">1</text>
<text x="380.6" y="222.4" transform="rotate(-90 380.6 222.4)">3</text>
<text x="299.5" y="235.7" transform="rotate(-90 299.5 235.7)">2</text>
<text x="380.6" y="235.7" transform="rotate(-90 380.6 235.7)">2</text>
<text x="47.4" y="248.9">2</text>
<text x="109.4" y="248.9">1</text>
<text x="198.9" y="250.6">2</text>
<text x="226" y="250.6">4</text>
<text x="51.9" y="253.8">Gnd</text>
<text x="97.2" y="253.8">+V_in</text>
<text x="198.9" y="254.2">3</text>
<text x="202.4" y="252.4">VOUT</text>
<text x="202.4" y="255.9">VIN</text>
<text x="215.5" y="252.4">VOUT</text>
<text x="51.2" y="266.9">Display Background Illumination</text>
</g>
<g font-size="3.2" fill="#f00">
<text x="230.6" y="51.3">5</text>
<text x="234.1" y="53.1">VDD</text>
<text x="117.8" y="65.4">4</text>
<text x="121.2" y="67.2">SENSOR_VP</text>
<text x="273" y="188.9">1</text>
<text x="276.5" y="190.7">VDD</text>
<text x="195.4" y="192.4">3</text>
<text x="198.9" y="194.2">VDD</text>
</g>
<g font-size="3.2">
<text x="117.8" y="54.9">1</text>
<text x="121.2" y="56.6">GND</text>
<text x="153.7" y="56.6">GND</text>
<text x="162.5" y="54.9">38</text>
<text x="228.6" y="72.5">11</text>
<text x="234.1" y="74.3">VSS</text>
<text x="128.4" y="120.9" transform="rotate(-90 128.4 120.9)">GND</text>
<text x="126.6" y="126.4" transform="rotate(-90 126.6 126.4)">15</text>
<text x="195.4" y="185.4">1</text>
<text x="198.9" y="187.1">GND</text>
<text x="273" y="196">3</text>
<text x="276.5" y="197.7">GND</text>
<text x="198.9" y="247.1">1</text>
<text x="202.4" y="248.9">GND</text>
</g>
</svg>
